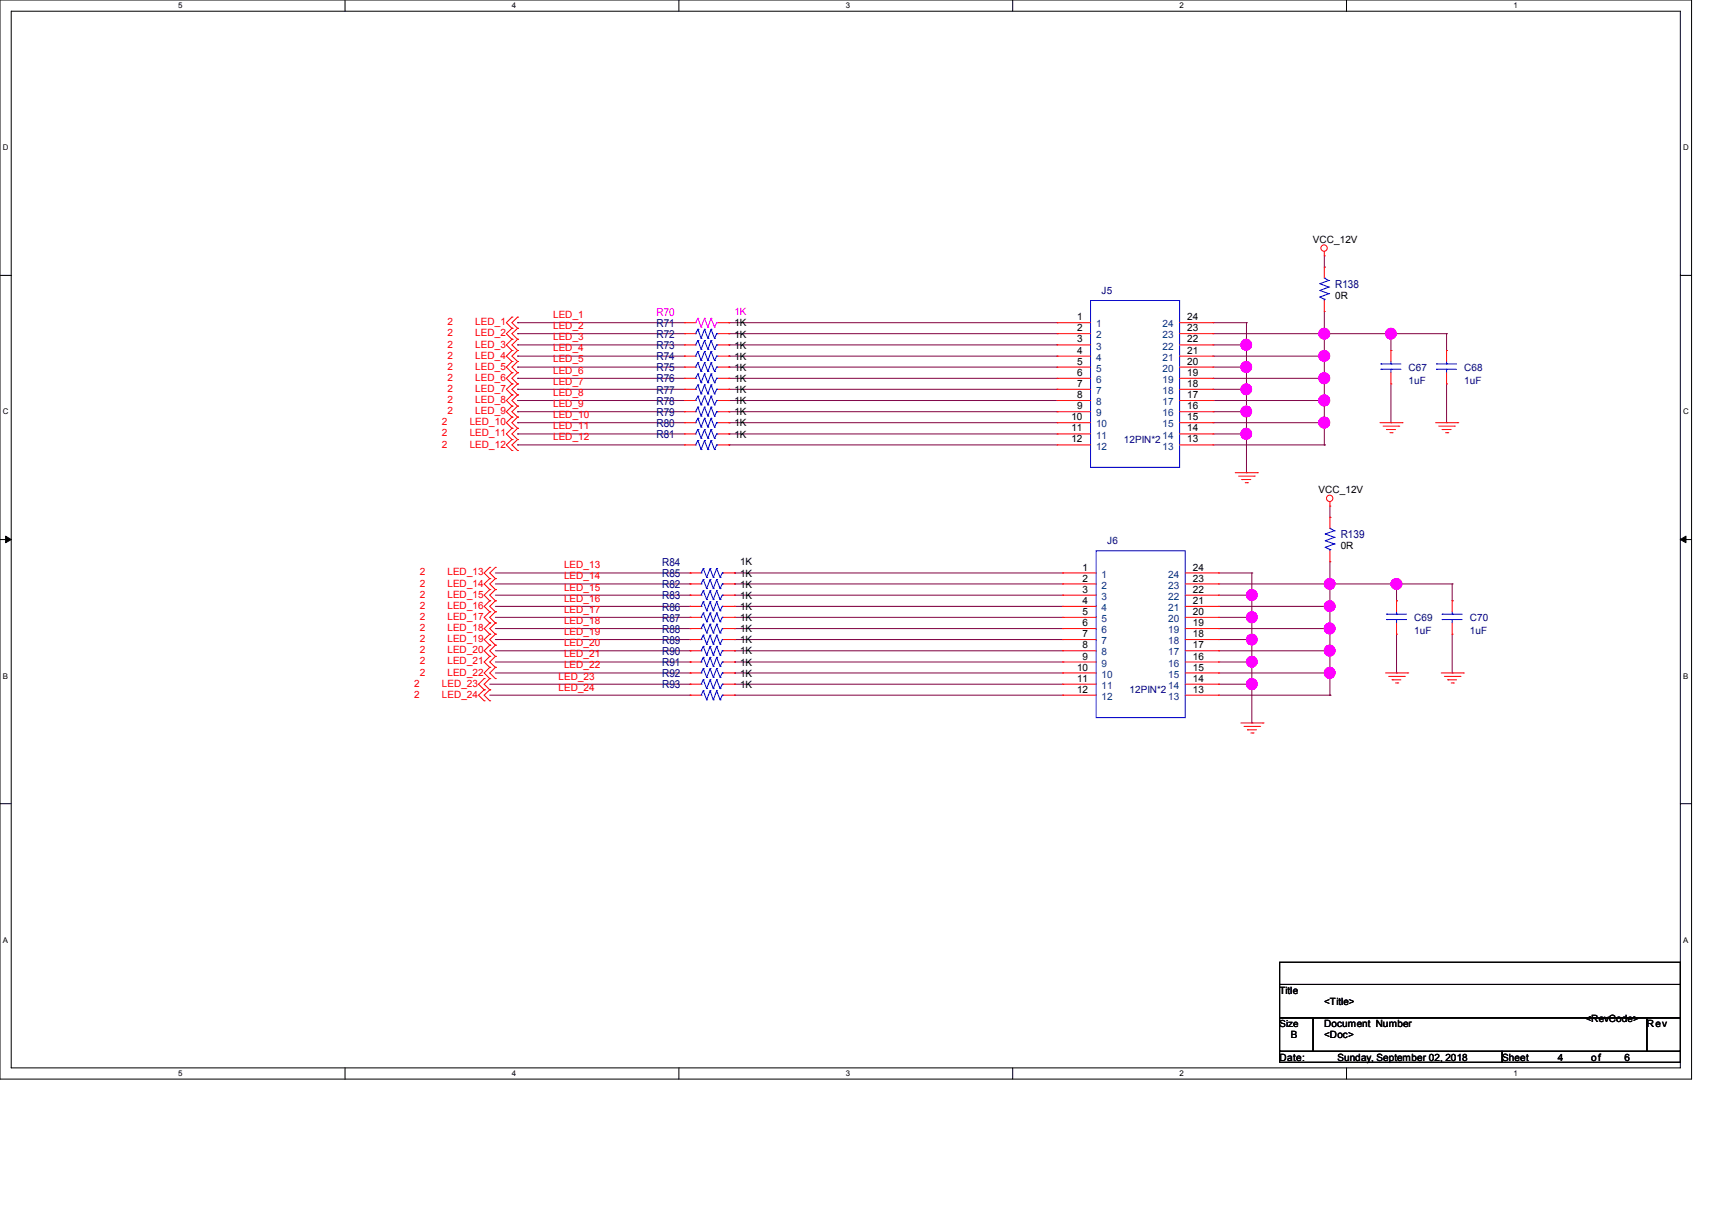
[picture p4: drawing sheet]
<svg xmlns="http://www.w3.org/2000/svg" width="297mm" height="210mm" viewBox="0 0 297 210" stroke-linecap="round" stroke-linejoin="round" font-family="sans-serif">
<path d="M0 0h293.5v187.3h-293.5zM1.9 1.9h289.6v183.4h-289.6z" fill="none" stroke="#000" stroke-width=".17"/>
<g fill="#fff">
<path d="M30.9 .2h.8v1.5h-.8z"/>
<path d="M30.9 185.5h.8v1.6h-.8z"/>
</g>
<path d="M59.9 0v1.9M59.9 185.3v2" fill="none" stroke="#000" stroke-width=".17"/>
<g fill="#fff">
<path d="M88.8 .2h.8v1.5h-.8z"/>
<path d="M88.8 185.5h.8v1.6h-.8z"/>
</g>
<path d="M117.8 0v1.9M117.8 185.3v2" fill="none" stroke="#000" stroke-width=".17"/>
<g fill="#fff">
<path d="M146.7 .2h.8v1.5h-.8z"/>
<path d="M146.7 185.5h.8v1.6h-.8z"/>
</g>
<path d="M175.7 0v1.9M175.7 185.3v2" fill="none" stroke="#000" stroke-width=".17"/>
<g fill="#fff">
<path d="M204.6 .2h.8v1.5h-.8z"/>
<path d="M204.6 185.5h.8v1.6h-.8z"/>
</g>
<path d="M233.6 0v1.9M233.6 185.3v2" fill="none" stroke="#000" stroke-width=".17"/>
<g fill="#fff">
<path d="M262.6 .2h.7v1.5h-.7z"/>
<path d="M262.6 185.5h.7v1.6h-.7z"/>
<path d="M.5 24.8h1v1.6h-1z"/>
<path d="M292 24.8h1v1.6h-1z"/>
<path d="M.5 70.7h1v1.5h-1z"/>
<path d="M292 70.7h1v1.5h-1z"/>
</g>
<path d="M0 47.8h1.9M291.5 47.8h2" fill="none" stroke="#000" stroke-width=".17"/>
<g fill="#fff">
<path d="M.5 116.5h.9v1.6h-.9z"/>
<path d="M292 116.5h.9v1.6h-.9z"/>
</g>
<path d="M0 93.6h1.9M291.5 93.6h2" fill="none" stroke="#000" stroke-width=".17"/>
<path d="M1 93l.9 .6-.9 .6zM291.5 93.6l1-.6v1.2z" fill="#000" stroke="#000" stroke-width=".17"/>
<g fill="#fff">
<path d="M.5 162.4h.9v1.5h-.9z"/>
<path d="M292 162.4h.9v1.5h-.9z"/>
</g>
<path d="M0 139.5h1.9M291.5 139.5h2M222 167h69.5v3.9h-69.5zM222 170.9h69.5v5.8h-69.5zM222 176.7h5.8v5.8h-5.8zM227.8 176.7h57.9v5.8h-57.9zM285.7 176.7h5.8v5.8h-5.8zM222 182.5h38.6v1.9h-38.6zM260.6 182.5h30.9v1.9h-30.9z" fill="none" stroke="#000" stroke-width=".17"/>
<g fill="none" stroke="#800040" stroke-width=".17">
<path d="M89.8 56h.1M89.8 57.9h.1M89.8 59.9h.1M89.8 56h28.9M89.8 57.9h28.9M89.8 59.9h28.9M126.4 56h.1M126.4 57.9h.1M126.4 59.9h.1M126.4 56h57M126.4 57.9h57M126.4 59.9h57"/>
<path d="M210.4 56h5.8M210.4 57.9h40.6M210.4 59.9h5.8M216.2 59.9h.1M216.2 56h.1M216.2 56v26M229.7 46.4h.1M229.7 57.9h.1M229.7 44.4v2M229.7 54.1v23.1M241.3 57.9h.1M241.3 57.9v2.9"/>
<path d="M251 57.9h.1M251 57.9v2.9M89.8 61.8h.1M89.8 63.7h.1M89.8 65.7h.1M89.8 67.6h.1M89.8 69.5h.1M89.8 71.5h.1M89.8 73.4h.1M89.8 75.3h.1M89.8 77.2h.1M89.8 61.8h28.9"/>
<path d="M89.8 63.7h28.9M89.8 65.7h28.9M89.8 67.6h28.9M89.8 69.5h28.9M89.8 71.5h28.9M89.8 73.4h28.9M89.8 75.3h28.9M89.8 77.2h28.9M126.4 61.8h.1M126.4 63.7h.1M126.4 65.7h.1M126.4 67.6h.1"/>
<path d="M126.4 69.5h.1M126.4 71.5h.1M126.4 73.4h.1M126.4 75.3h.1M126.4 77.2h.1M126.4 61.8h57M126.4 63.7h57M126.4 65.7h57M126.4 67.6h57M126.4 69.5h57M126.4 71.5h57M126.4 73.4h57"/>
<path d="M126.4 75.3h57M126.4 77.2h57M210.4 61.8h19.3M210.4 63.7h5.8M210.4 65.7h19.3M210.4 67.6h5.8M210.4 69.5h19.3M210.4 71.5h5.8M210.4 73.4h19.3M210.4 75.3h5.8M210.4 77.2h19.3M216.2 63.7h.1"/>
<path d="M216.2 67.6h.1M216.2 71.5h.1M216.2 75.3h.1M229.7 61.8h.1M229.7 77.2h.1M229.7 73.4h.1M229.7 69.5h.1M229.7 65.7h.1M241.3 60.8h.1M241.3 73.4h.1M241.3 66.6v6.8M251 60.8h.1"/>
<path d="M251 73.4h.1M251 66.6v6.8M85.9 99.4h33.8M119.7 99.4h.1M127.4 99.4h.1M127.4 99.4h57M211.4 99.4h5.8M216.2 82h.1M217.2 99.4h.1M217.2 99.4v26.1M230.7 89.8h.1M230.7 87.8v2"/>
<path d="M230.7 97.5v23.1M85 118.7h34.7M85.9 101.3h33.8M85.9 103.3h33.8M85.9 105.2h33.8M85.9 107.1h33.8M85.9 109.1h33.8M85.9 111h33.8M85.9 112.9h33.8M85.9 114.9h33.8M85.9 116.8h33.8M119.7 101.3h.1"/>
<path d="M119.7 103.3h.1M119.7 105.2h.1M119.7 107.1h.1M119.7 109.1h.1M119.7 111h.1M119.7 112.9h.1M119.7 114.9h.1M119.7 116.8h.1M119.7 118.7h.1M127.4 103.3h.1M127.4 101.3h.1M127.4 111h.1"/>
<path d="M127.4 109.1h.1M127.4 107.1h.1M127.4 105.2h.1M127.4 118.7h.1M127.4 116.8h.1M127.4 114.9h.1M127.4 112.9h.1M127.4 101.3h57M127.4 103.3h57M127.4 105.2h57M127.4 107.1h57M127.4 109.1h57"/>
<path d="M127.4 111h57M127.4 112.9h57M127.4 114.9h57M127.4 116.8h57M127.4 118.7h57M211.4 101.3h40.5M211.4 103.3h5.8M211.4 105.2h19.3M211.4 107.1h5.8M211.4 109.1h19.3M211.4 111h5.8M211.4 112.9h19.3"/>
<path d="M211.4 114.9h5.8M211.4 116.8h19.3M211.4 118.7h5.8M217.2 103.3h.1M217.2 107.1h.1M217.2 111h.1M217.2 114.9h.1M217.2 118.7h.1M230.7 101.3h.1M230.7 105.2h.1M230.7 116.8h.1M230.7 112.9h.1"/>
<path d="M230.7 109.1h.1M242.3 101.3h.1M242.3 104.3h.1M242.3 116.8h.1M242.3 101.3v3M242.3 110.1v6.7M251.9 101.3h.1M251.9 104.3h.1M251.9 116.8h.1M251.9 101.3v3M251.9 110.1v6.7M85 120.6h34.7"/>
<path d="M119.7 120.6h.1M127.4 120.6h.1M127.4 120.6h57M211.4 120.6h19.3M217.2 125.5h.1M230.7 120.6h.1"/>
</g>
<g fill="#f0f" stroke="#f0f" stroke-width=".17">
<circle cx="216.2" cy="59.8" r=".94"/>
<circle cx="216.2" cy="63.7" r=".94"/>
<circle cx="216.2" cy="67.6" r=".93"/>
<circle cx="216.2" cy="71.4" r=".93"/>
<circle cx="216.2" cy="75.3" r=".94"/>
<circle cx="217.2" cy="103.3" r=".94"/>
<circle cx="217.2" cy="107.1" r=".94"/>
<circle cx="217.2" cy="114.9" r=".93"/>
<circle cx="217.2" cy="111" r=".93"/>
<circle cx="217.2" cy="118.7" r=".94"/>
<circle cx="229.7" cy="57.9" r=".94"/>
<circle cx="229.7" cy="73.3" r=".95"/>
<circle cx="229.7" cy="69.5" r=".95"/>
<circle cx="229.7" cy="65.6" r=".95"/>
<circle cx="229.7" cy="61.8" r=".94"/>
<circle cx="241.3" cy="57.9" r=".93"/>
<circle cx="230.7" cy="101.3" r=".93"/>
<circle cx="230.7" cy="116.8" r=".94"/>
<circle cx="230.7" cy="112.9" r=".94"/>
<circle cx="230.7" cy="109.1" r=".94"/>
<circle cx="230.7" cy="105.2" r=".93"/>
<circle cx="242.3" cy="101.4" r=".94"/>
</g>
<g fill="none" stroke="#f00" stroke-width=".17">
<path d="M88.8 57h.1M88.8 55h.1M88.8 58.9h.1M88.8 55l-1 1 1 1M88.8 57l-1 .9 1 1M88.8 58.9l-1 1 1 .9M89.8 57h.1M89.8 55h.1M89.8 58.9h.1M89.8 55l-1 1 1 1M89.8 57l-1 .9 1 1M89.8 58.9l-1 1 1 .9"/>
<path d="M118.7 56h.1M118.7 57.9h.1M118.7 59.9h.1M118.7 56h1.9M118.7 57.9h1.9M118.7 59.9h1.9M124.5 56h1.9M124.5 57.9h1.9M124.5 59.9h1.9M126.4 56h.1M126.4 57.9h.1M126.4 59.9h.1"/>
<path d="M183.4 56h.1M183.4 57.9h.1M183.4 59.9h.1M183.4 56h5.8M183.4 57.9h5.8M183.4 59.9h5.8M204.6 56h5.8M204.6 57.9h5.8M204.6 59.9h5.8M210.4 56h.1M210.4 57.9h.1M210.4 59.9h.1"/>
<path d="M229.7 44.4h.1M229.7 46.4h.1M229.7 54.1h.1M229.7 43.6v.8M229.7 46.4v1.9M229.7 52.2v1.9M88.8 60.8h.1M88.8 62.7h.1M88.8 64.7h.1M88.8 66.6h.1M88.8 68.5h.1M88.8 70.5h.1"/>
<path d="M88.8 72.4h.1M88.8 74.3h.1M88.8 76.3h.1M88.8 78.2h.1M88.8 60.8l-1 1 1 .9M88.8 62.7l-1 1 1 1M88.8 64.7l-1 1 1 .9M88.8 66.6l-1 1 1 .9M88.8 68.5l-1 1 1 1M88.8 70.5l-1 1 1 .9M88.8 72.4l-1 1 1 .9M88.8 74.3l-1 1 1 1"/>
<path d="M88.8 76.3l-1 .9 1 1M89.8 60.8h.1M89.8 62.7h.1M89.8 64.7h.1M89.8 66.6h.1M89.8 68.5h.1M89.8 70.5h.1M89.8 72.4h.1M89.8 74.3h.1M89.8 76.3h.1M89.8 78.2h.1M89.8 60.8l-1 1 1 .9"/>
<path d="M89.8 62.7l-1 1 1 1M89.8 64.7l-1 1 1 .9M89.8 66.6l-1 1 1 .9M89.8 68.5l-1 1 1 1M89.8 70.5l-1 1 1 .9M89.8 72.4l-1 1 1 .9M89.8 74.3l-1 1 1 1M89.8 76.3l-1 .9 1 1M118.7 73.4h.1M118.7 61.8h.1M118.7 75.3h.1M118.7 63.7h.1"/>
<path d="M118.7 77.2h.1M118.7 65.7h.1M118.7 67.6h.1M118.7 69.5h.1M118.7 71.5h.1M118.7 73.4h1.9M118.7 61.8h1.9M118.7 75.3h1.9M118.7 63.7h1.9M118.7 77.2h1.9M118.7 65.7h1.9M118.7 67.6h1.9"/>
<path d="M118.7 69.5h1.9M118.7 71.5h1.9M124.5 73.4h1.9M124.5 61.8h1.9M124.5 75.3h1.9M124.5 63.7h1.9M124.5 77.2h1.9M124.5 65.7h1.9M124.5 67.6h1.9M124.5 69.5h1.9M124.5 71.5h1.9M126.4 73.4h.1"/>
<path d="M126.4 61.8h.1M126.4 75.3h.1M126.4 63.7h.1M126.4 77.2h.1M126.4 65.7h.1M126.4 67.6h.1M126.4 69.5h.1M126.4 71.5h.1M183.4 61.8h.1M183.4 63.7h.1M183.4 65.7h.1M183.4 67.6h.1"/>
<path d="M183.4 69.5h.1M183.4 71.5h.1M183.4 73.4h.1M183.4 75.3h.1M183.4 77.2h.1M183.4 73.4h5.8M183.4 61.8h5.8M183.4 75.3h5.8M183.4 63.7h5.8M183.4 77.2h5.8M183.4 65.7h5.8M183.4 67.6h5.8"/>
<path d="M183.4 69.5h5.8M183.4 71.5h5.8M204.6 73.4h5.8M204.6 61.8h5.8M204.6 75.3h5.8M204.6 63.7h5.8M204.6 77.2h5.8M204.6 65.7h5.8M204.6 67.6h5.8M204.6 69.5h5.8M204.6 71.5h5.8M210.4 61.8h.1"/>
<path d="M210.4 63.7h.1M210.4 65.7h.1M210.4 67.6h.1M210.4 69.5h.1M210.4 71.5h.1M210.4 73.4h.1M210.4 75.3h.1M210.4 77.2h.1M239.4 73.4h3.8M239.9 74h2.8M240.5 74.5h.1M240.5 74.5h1.6"/>
<path d="M241.1 75.1h.4M241.3 60.8h.1M241.3 66.6h.1M241.3 60.8v1.9M241.3 64.7v1.9M241.5 75.1h.1M242.7 74h.1M243.2 73.4h.1M249 73.4h3.9M249.6 74h2.7M250.2 74.5h.1M250.2 74.5h1.6"/>
<path d="M250.8 75.1h.4M251 60.8h.1M251 66.6h.1M251 60.8v1.9M251 64.7v1.9M251.2 75.1h.1M252.3 74h.1M252.9 73.4h.1M85 98.5h.1M85 98.5l-1 .9 1 1M85.9 98.5h.1M85.9 98.5l-.9 .9 .9 1"/>
<path d="M119.7 99.4h.1M119.7 99.4h1.9M125.5 99.4h1.9M127.4 99.4h.1M184.4 99.4h.1M184.4 99.4h5.8M205.6 99.4h5.8M211.4 99.4h.1M214.3 82h3.8M214.9 82.6h2.7M215.4 83.2h.1M215.4 83.2h1.6"/>
<path d="M216 83.8h.4M216.4 83.8h.1M217.6 82.6h.1M218.1 82h.1M230.7 87.8h.1M230.7 89.8h.1M230.7 97.5h.1M230.7 87.1v.7M230.7 89.8v1.9M230.7 95.6v1.9M84 119.7h.1M84 117.8h.1"/>
<path d="M84 117.8l-1 .9 1 1M84 119.7l-1 .9 1 1M85 100.4h.1M85 102.3h.1M85 104.3h.1M85 106.2h.1M85 108.1h.1M85 110.1h.1M85 112h.1M85 113.9h.1M85 115.8h.1M85 117.8h.1"/>
<path d="M85 119.7h.1M85 100.4l-1 .9 1 1M85 102.3l-1 1 1 1M85 104.3l-1 .9 1 1M85 106.2l-1 .9 1 1M85 108.1l-1 1 1 1M85 110.1l-1 .9 1 1M85 112l-1 .9 1 1M85 113.9l-1 1 1 .9M85 115.8l-1 1 1 1M85 117.8l-1 .9 1 1M85 119.7l-1 .9 1 1"/>
<path d="M85.9 100.4h.1M85.9 102.3h.1M85.9 104.3h.1M85.9 106.2h.1M85.9 108.1h.1M85.9 110.1h.1M85.9 112h.1M85.9 113.9h.1M85.9 115.8h.1M85.9 117.8h.1M85.9 100.4l-.9 .9 .9 1M85.9 102.3l-.9 1 .9 1"/>
<path d="M85.9 104.3l-.9 .9 .9 1M85.9 106.2l-.9 .9 .9 1M85.9 108.1l-.9 1 .9 1M85.9 110.1l-.9 .9 .9 1M85.9 112l-.9 .9 .9 1M85.9 113.9l-.9 1 .9 .9M85.9 115.8l-.9 1 .9 1M119.7 114.9h.1M119.7 103.3h.1M119.7 116.8h.1M119.7 105.2h.1M119.7 118.7h.1"/>
<path d="M119.7 107.1h.1M119.7 109.1h.1M119.7 111h.1M119.7 112.9h.1M119.7 101.3h.1M119.7 116.8h1.9M119.7 114.9h1.9M119.7 103.3h1.9M119.7 105.2h1.9M119.7 118.7h1.9M119.7 107.1h1.9M119.7 109.1h1.9"/>
<path d="M119.7 101.3h1.9M119.7 111h1.9M119.7 112.9h1.9M125.5 116.8h1.9M125.5 114.9h1.9M125.5 103.3h1.9M125.5 105.2h1.9M125.5 118.7h1.9M125.5 107.1h1.9M125.5 109.1h1.9M125.5 101.3h1.9M125.5 111h1.9"/>
<path d="M125.5 112.9h1.9M127.4 114.9h.1M127.4 103.3h.1M127.4 116.8h.1M127.4 105.2h.1M127.4 118.7h.1M127.4 107.1h.1M127.4 109.1h.1M127.4 111h.1M127.4 112.9h.1M127.4 101.3h.1M184.4 101.3h.1"/>
<path d="M184.4 103.3h.1M184.4 105.2h.1M184.4 107.1h.1M184.4 109.1h.1M184.4 111h.1M184.4 112.9h.1M184.4 114.9h.1M184.4 116.8h.1M184.4 118.7h.1M184.4 116.8h5.8M184.4 114.9h5.8M184.4 103.3h5.8"/>
<path d="M184.4 105.2h5.8M184.4 118.7h5.8M184.4 107.1h5.8M184.4 109.1h5.8M184.4 101.3h5.8M184.4 111h5.8M184.4 112.9h5.8M205.6 116.8h5.8M205.6 114.9h5.8M205.6 103.3h5.8M205.6 105.2h5.8M205.6 118.7h5.8"/>
<path d="M205.6 107.1h5.8M205.6 109.1h5.8M205.6 101.3h5.8M205.6 111h5.8M205.6 112.9h5.8M211.4 101.3h.1M211.4 103.3h.1M211.4 105.2h.1M211.4 107.1h.1M211.4 109.1h.1M211.4 111h.1M211.4 112.9h.1"/>
<path d="M211.4 114.9h.1M211.4 116.8h.1M211.4 118.7h.1M240.4 116.8h3.8M240.9 117.4h2.7M241.5 118h.1M241.5 118h1.5M242.1 118.5h.4M242.3 104.3h.1M242.3 110.1h.1M242.3 104.3v1.9M242.3 108.1v2"/>
<path d="M242.5 118.5h.1M243.6 117.4h.1M244.2 116.8h.1M250 116.8h3.9M250.6 117.4h2.7M251.2 118h.1M251.2 118h1.5M251.8 118.5h.3M251.9 104.3h.1M251.9 110.1h.1M251.9 104.3v1.9M251.9 108.1v2"/>
<path d="M252.1 118.5h.1M253.3 117.4h.1M253.9 116.8h.1M84 121.6h.1M85 121.6h.1M119.7 120.6h.1M119.7 120.6h1.9M125.5 120.6h1.9M127.4 120.6h.1M184.4 120.6h.1M184.4 120.6h5.8M205.6 120.6h5.8"/>
<path d="M211.4 120.6h.1M215.3 125.5h3.8M215.8 126.1h2.7M216.4 126.7h.1M216.4 126.7h1.6M217 127.2h.4M217.4 127.2h.1M218.5 126.1h.1M219.1 125.5h.1"/>
<circle cx="229.7" cy="43.1" r=".55"/>
<circle cx="230.7" cy="86.5" r=".55"/>
</g>
<g fill="none" stroke="#00f" stroke-width=".17">
<path d="M120.6 57.9h.1M120.6 59.9h.1M121.1 57.1h.1M121.1 59.1h.1M121.1 57.1l.5 1.6M121.1 57.1l-.5 .8M121.1 59.1l.5 1.5M121.1 59.1l-.5 .8M121.6 58.7h.1M122.2 57.1h.1M122.2 59.1h.1M122.2 57.1l.6 1.6"/>
<path d="M122.2 57.1l-.6 1.6M122.2 59.1l.6 1.5M122.2 59.1l-.6 1.5M122.8 58.7h.1M123.4 57.1h.1M123.4 59.1h.1M123.4 57.1l.6 1.6M123.4 57.1l-.6 1.6M123.4 59.1l.6 1.5M123.4 59.1l-.6 1.5M124 58.7h.1M124.3 57.9h.1"/>
<path d="M124.3 59.9h.1M124.3 57.9l-.3 .8M124.3 57.9h.2M124.3 59.9l-.3 .7M124.3 59.9h.2M189.2 52.2h15.4v28.9h-15.4zM229 51.6h.1M229 50.4h.1M229 49.2h.1M229 51.6l.7 .3M229 50.4l1.5 .6M229 49.2l1.5 .6"/>
<path d="M229.7 48.3h.1M229.7 51.9h.1M229.7 48.3l.8 .4M229.7 51.9v.3M230.5 51h.1M230.5 49.8h.1M230.5 48.7h.1M230.5 51l-1.5 .6M230.5 49.8l-1.5 .6M230.5 48.7l-1.5 .5M120.6 73.4h.1M120.6 61.8h.1"/>
<path d="M120.6 75.3h.1M120.6 63.7h.1M120.6 77.2h.1M120.6 65.7h.1M120.6 67.6h.1M120.6 69.5h.1M120.6 71.5h.1M121.1 72.6h.1M121.1 61h.1M121.1 74.5h.1M121.1 62.9h.1M121.1 76.5h.1"/>
<path d="M121.1 64.9h.1M121.1 66.8h.1M121.1 68.7h.1M121.1 70.7h.1M121.1 72.6l.5 1.5M121.1 72.6l-.5 .8M121.1 61l.5 1.6M121.1 61l-.5 .8M121.1 74.5l.5 1.6M121.1 74.5l-.5 .8M121.1 62.9l.5 1.6M121.1 62.9l-.5 .8"/>
<path d="M121.1 76.5l.5 1.5M121.1 76.5l-.5 .7M121.1 64.9l.5 1.5M121.1 64.9l-.5 .8M121.1 66.8l.5 1.6M121.1 66.8l-.5 .8M121.1 68.7l.5 1.6M121.1 68.7l-.5 .8M121.1 70.7l.5 1.5M121.1 70.7l-.5 .8M121.6 74.1h.1M121.6 62.6h.1"/>
<path d="M121.6 76.1h.1M121.6 64.5h.1M121.6 78h.1M121.6 66.4h.1M121.6 68.4h.1M121.6 70.3h.1M121.6 72.2h.1M121.6 60.6h.1M122.2 72.6h.1M122.2 61h.1M122.2 74.5h.1M122.2 62.9h.1"/>
<path d="M122.2 76.5h.1M122.2 64.9h.1M122.2 66.8h.1M122.2 68.7h.1M122.2 70.7h.1M122.2 72.6l.6 1.5M122.2 72.6l-.6 1.5M122.2 61l.6 1.6M122.2 61l-.6 1.6M122.2 74.5l.6 1.6M122.2 74.5l-.6 1.6M122.2 62.9l.6 1.6"/>
<path d="M122.2 62.9l-.6 1.6M122.2 76.5l.6 1.5M122.2 76.5l-.6 1.5M122.2 64.9l.6 1.5M122.2 64.9l-.6 1.5M122.2 66.8l.6 1.6M122.2 66.8l-.6 1.6M122.2 68.7l.6 1.6M122.2 68.7l-.6 1.6M122.2 70.7l.6 1.5M122.2 70.7l-.6 1.5M122.8 74.1h.1"/>
<path d="M122.8 62.6h.1M122.8 76.1h.1M122.8 64.5h.1M122.8 78h.1M122.8 66.4h.1M122.8 68.4h.1M122.8 70.3h.1M122.8 72.2h.1M122.8 60.6h.1M123.4 72.6h.1M123.4 61h.1M123.4 74.5h.1"/>
<path d="M123.4 62.9h.1M123.4 76.5h.1M123.4 64.9h.1M123.4 66.8h.1M123.4 68.7h.1M123.4 70.7h.1M123.4 72.6l.6 1.5M123.4 72.6l-.6 1.5M123.4 61l.6 1.6M123.4 61l-.6 1.6M123.4 74.5l.6 1.6M123.4 74.5l-.6 1.6"/>
<path d="M123.4 62.9l.6 1.6M123.4 62.9l-.6 1.6M123.4 76.5l.6 1.5M123.4 76.5l-.6 1.5M123.4 64.9l.6 1.5M123.4 64.9l-.6 1.5M123.4 66.8l.6 1.6M123.4 66.8l-.6 1.6M123.4 68.7l.6 1.6M123.4 68.7l-.6 1.6M123.4 70.7l.6 1.5M123.4 70.7l-.6 1.5"/>
<path d="M124 74.1h.1M124 62.6h.1M124 76.1h.1M124 64.5h.1M124 78h.1M124 66.4h.1M124 68.4h.1M124 70.3h.1M124 72.2h.1M124 60.6h.1M124.3 73.4h.1M124.3 61.8h.1"/>
<path d="M124.3 75.3h.1M124.3 63.7h.1M124.3 77.2h.1M124.3 65.7h.1M124.3 67.6h.1M124.3 69.5h.1M124.3 71.5h.1M124.3 73.4l-.3 .7M124.3 73.4h.2M124.3 61.8l-.3 .8M124.3 61.8h.2M124.3 75.3l-.3 .8"/>
<path d="M124.3 75.3h.2M124.3 63.7l-.3 .8M124.3 63.7h.2M124.3 77.2l-.3 .8M124.3 77.2h.2M124.3 65.7l-.3 .7M124.3 65.7h.2M124.3 67.6l-.3 .8M124.3 67.6h.2M124.3 69.5l-.3 .8M124.3 69.5h.2M124.3 71.5l-.3 .7"/>
<path d="M124.3 71.5h.2M239.6 64.1h.1M239.6 63.2h.1M239.6 64.1h3.4M239.6 63.2h3.4M241.3 63.2h.1M241.3 64.1h.1M241.3 62.7v.5M241.3 64.1v.6M249.2 64.1h.1M249.2 63.2h.1M249.2 64.1h3.5"/>
<path d="M249.2 63.2h3.5M251 63.2h.1M251 64.1h.1M251 62.7v.5M251 64.1v.6M121.6 99.4h.1M122 98.7h.1M122 98.7l.6 1.5M122 98.7l-.4 .7M123.2 98.7h.1M123.2 98.7l.5 1.5M123.2 98.7l-.6 1.5"/>
<path d="M124.3 98.7h.1M124.3 98.7l.6 1.5M124.3 98.7l-.6 1.5M125.3 99.4h.1M125.3 99.4l-.4 .8M125.3 99.4h.2M190.2 95.6h15.4v28.9h-15.4zM229.9 95h.1M229.9 93.9h.1M229.9 92.7h.1M229.9 95l.8 .4M229.9 93.9l1.6 .5"/>
<path d="M229.9 92.7l1.6 .6M230.7 91.7h.1M230.7 95.4h.1M230.7 91.7l.8 .4M230.7 95.4v.2M231.5 94.4h.1M231.5 93.3h.1M231.5 92.1h.1M231.5 94.4l-1.6 .6M231.5 93.3l-1.6 .6M231.5 92.1l-1.6 .6M121.6 114.9h.1"/>
<path d="M121.6 103.3h.1M121.6 116.8h.1M121.6 105.2h.1M121.6 118.7h.1M121.6 107.1h.1M121.6 109.1h.1M121.6 111h.1M121.6 112.9h.1M121.6 101.3h.1M122 114.1h.1M122 102.5h.1M122 116h.1"/>
<path d="M122 104.4h.1M122 118h.1M122 106.4h.1M122 119.9h.1M122 108.3h.1M122 110.2h.1M122 112.2h.1M122 100.6h.1M122 114.1l.6 1.6M122 114.1l-.4 .8M122 102.5l.6 1.6M122 102.5l-.4 .8"/>
<path d="M122 116l.6 1.6M122 116l-.4 .8M122 104.4l.6 1.6M122 104.4l-.4 .8M122 118l.6 1.5M122 118l-.4 .7M122 106.4l.6 1.5M122 106.4l-.4 .7M122 119.9l.6 1.6M122 119.9l-.4 .7M122 108.3l.6 1.6M122 108.3l-.4 .8"/>
<path d="M122 110.2l.6 1.6M122 110.2l-.4 .8M122 112.2l.6 1.5M122 112.2l-.4 .7M122 100.6l.6 1.6M122 100.6l-.4 .7M122.6 115.7h.1M122.6 104.1h.1M122.6 117.6h.1M122.6 106h.1M122.6 119.5h.1M122.6 107.9h.1"/>
<path d="M122.6 109.9h.1M122.6 111.8h.1M122.6 100.2h.1M122.6 113.7h.1M122.6 102.2h.1M123.2 114.1h.1M123.2 102.5h.1M123.2 116h.1M123.2 104.4h.1M123.2 118h.1M123.2 106.4h.1M123.2 119.9h.1"/>
<path d="M123.2 108.3h.1M123.2 110.2h.1M123.2 112.2h.1M123.2 100.6h.1M123.2 114.1l.5 1.6M123.2 114.1l-.6 1.6M123.2 102.5l.5 1.6M123.2 102.5l-.6 1.6M123.2 116l.5 1.6M123.2 116l-.6 1.6M123.2 104.4l.5 1.6M123.2 104.4l-.6 1.6"/>
<path d="M123.2 118l.5 1.5M123.2 118l-.6 1.5M123.2 106.4l.5 1.5M123.2 106.4l-.6 1.5M123.2 119.9l.5 1.6M123.2 119.9l-.6 1.6M123.2 108.3l.5 1.6M123.2 108.3l-.6 1.6M123.2 110.2l.5 1.6M123.2 110.2l-.6 1.6M123.2 112.2l.5 1.5M123.2 112.2l-.6 1.5"/>
<path d="M123.2 100.6l.5 1.6M123.2 100.6l-.6 1.6M123.7 115.7h.1M123.7 104.1h.1M123.7 117.6h.1M123.7 106h.1M123.7 119.5h.1M123.7 107.9h.1M123.7 109.9h.1M123.7 111.8h.1M123.7 100.2h.1M123.7 113.7h.1"/>
<path d="M123.7 102.2h.1M124.3 114.1h.1M124.3 102.5h.1M124.3 116h.1M124.3 104.4h.1M124.3 118h.1M124.3 106.4h.1M124.3 119.9h.1M124.3 108.3h.1M124.3 110.2h.1M124.3 112.2h.1M124.3 100.6h.1"/>
<path d="M124.3 114.1l.6 1.6M124.3 114.1l-.6 1.6M124.3 102.5l.6 1.6M124.3 102.5l-.6 1.6M124.3 116l.6 1.6M124.3 116l-.6 1.6M124.3 104.4l.6 1.6M124.3 104.4l-.6 1.6M124.3 118l.6 1.5M124.3 118l-.6 1.5M124.3 106.4l.6 1.5M124.3 106.4l-.6 1.5"/>
<path d="M124.3 119.9l.6 1.6M124.3 119.9l-.6 1.6M124.3 108.3l.6 1.6M124.3 108.3l-.6 1.6M124.3 110.2l.6 1.6M124.3 110.2l-.6 1.6M124.3 112.2l.6 1.5M124.3 112.2l-.6 1.5M124.3 100.6l.6 1.6M124.3 100.6l-.6 1.6M124.9 115.7h.1M124.9 104.1h.1"/>
<path d="M124.9 117.6h.1M124.9 106h.1M124.9 119.5h.1M124.9 107.9h.1M124.9 109.9h.1M124.9 111.8h.1M124.9 100.2h.1M124.9 113.7h.1M124.9 102.2h.1M125.3 114.9h.1M125.3 103.3h.1M125.3 116.8h.1"/>
<path d="M125.3 105.2h.1M125.3 118.7h.1M125.3 107.1h.1M125.3 109.1h.1M125.3 111h.1M125.3 112.9h.1M125.3 101.3h.1M125.3 114.9l-.4 .8M125.3 114.9h.2M125.3 103.3l-.4 .8M125.3 103.3h.2M125.3 116.8l-.4 .8"/>
<path d="M125.3 116.8h.2M125.3 105.2l-.4 .8M125.3 105.2h.2M125.3 118.7l-.4 .8M125.3 118.7h.2M125.3 107.1l-.4 .8M125.3 107.1h.2M125.3 109.1l-.4 .8M125.3 109.1h.2M125.3 111l-.4 .8M125.3 111h.2M125.3 112.9l-.4 .8"/>
<path d="M125.3 112.9h.2M125.3 101.3l-.4 .9M125.3 101.3h.2M240.5 107.5h.1M240.5 106.6h.1M240.5 107.5h3.5M240.5 106.6h3.5M242.3 106.6h.1M242.3 107.5h.1M242.3 106.2v.4M242.3 107.5v.6M250.2 107.5h.1"/>
<path d="M250.2 106.6h.1M250.2 107.5h3.5M250.2 106.6h3.5M251.9 106.6h.1M251.9 107.5h.1M251.9 106.2v.4M251.9 107.5v.6M121.6 120.6h.1M122.6 121.5h.1M123.7 121.5h.1M124.9 121.5h.1M125.3 120.6h.1"/>
<path d="M125.3 120.6l-.4 .9M125.3 120.6h.2"/>
</g>
<g fill="none" stroke="#f0f" stroke-width=".17">
<path d="M120.6 56h.1M121.1 55.2h.1M121.1 55.2l.5 1.6M121.1 55.2l-.5 .8M121.6 56.8h.1M122.2 55.2h.1M122.2 55.2l.6 1.6M122.2 55.2l-.6 1.6M122.8 56.8h.1M123.4 55.2h.1M123.4 55.2l.6 1.6M123.4 55.2l-.6 1.6"/>
<path d="M124 56.8h.1M124.3 56h.1M124.3 56l-.3 .8M124.3 56h.2"/>
</g>
<g font-size="1.9" fill="#000080">
<text x="231.6" y="50">R138</text>
<text x="113.9" y="56.7">R71</text>
<text x="113.9" y="58.7">R72</text>
<text x="113.9" y="60.6">R73</text>
<text x="113.9" y="62.5">R74</text>
<text x="113.9" y="64.4">R75</text>
<text x="113.9" y="66.4">R76</text>
<text x="113.9" y="68.3">R77</text>
<text x="113.9" y="70.2">R78</text>
<text x="113.9" y="72.2">R79</text>
<text x="113.9" y="74.1">R80</text>
<text x="113.9" y="76">R81</text>
<text x="232.6" y="93.4">R139</text>
<text x="114.9" y="98.2">R84</text>
<text x="114.9" y="100.2">R85</text>
<text x="114.9" y="102.1">R82</text>
<text x="114.9" y="104">R83</text>
<text x="114.9" y="106">R86</text>
<text x="114.9" y="107.9">R87</text>
<text x="114.9" y="113.7">R90</text>
<text x="114.9" y="109.8">R88</text>
<text x="114.9" y="111.8">R89</text>
<text x="114.9" y="115.6">R91</text>
<text x="114.9" y="117.5">R92</text>
<text x="114.9" y="119.5">R93</text>
</g>
<text font-size="1.9" fill="#f0f" x="113.9" y="54.8">R70</text>
<g font-size="1.7">
<text x="227.8" y="42.2">VCC_12V</text>
<text x="231.6" y="51.8">0R</text>
<text x="127.4" y="56.6">1K</text>
<text x="127.4" y="58.6">1K</text>
<text x="186.8" y="55.6">1</text>
<text x="186.8" y="57.5">2</text>
<text x="186.8" y="59.4">3</text>
<text x="206" y="55.6">24</text>
<text x="206" y="57.5">23</text>
<text x="206" y="59.4">22</text>
<text x="127.4" y="60.5">1K</text>
<text x="127.4" y="62.4">1K</text>
<text x="127.4" y="64.3">1K</text>
<text x="186.8" y="61.4">4</text>
<text x="186.8" y="63.3">5</text>
<text x="186.8" y="65.2">6</text>
<text x="206" y="61.4">21</text>
<text x="206" y="63.3">20</text>
<text x="206" y="65.2">19</text>
<text x="127.4" y="66.3">1K</text>
<text x="127.4" y="68.2">1K</text>
<text x="127.4" y="70.1">1K</text>
<text x="186.8" y="67.1">7</text>
<text x="186.8" y="69.1">8</text>
<text x="186.8" y="71">9</text>
<text x="206" y="67.1">18</text>
<text x="206" y="69.1">17</text>
<text x="206" y="71">16</text>
<text x="127.4" y="72.1">1K</text>
<text x="127.4" y="74">1K</text>
<text x="127.4" y="75.9">1K</text>
<text x="185.9" y="72.9">10</text>
<text x="185.9" y="74.9">11</text>
<text x="185.9" y="76.8">12</text>
<text x="206" y="72.9">15</text>
<text x="206" y="74.9">14</text>
<text x="206" y="76.8">13</text>
<text x="228.7" y="85.6">VCC_12V</text>
<text x="232.6" y="95.2">0R</text>
<text x="128.4" y="98.1">1K</text>
<text x="128.4" y="100.1">1K</text>
<text x="187.8" y="99">1</text>
<text x="187.8" y="100.9">2</text>
<text x="206.9" y="99">24</text>
<text x="206.9" y="100.9">23</text>
<text x="128.4" y="102">1K</text>
<text x="128.4" y="103.9">1K</text>
<text x="128.4" y="105.9">1K</text>
<text x="128.4" y="107.8">1K</text>
<text x="187.8" y="102.9">3</text>
<text x="187.8" y="104.8">4</text>
<text x="187.8" y="106.7">5</text>
<text x="206.9" y="102.9">22</text>
<text x="206.9" y="104.8">21</text>
<text x="206.9" y="106.7">20</text>
<text x="128.4" y="113.6">1K</text>
<text x="128.4" y="109.7">1K</text>
<text x="128.4" y="111.7">1K</text>
<text x="187.8" y="108.7">6</text>
<text x="187.8" y="110.6">7</text>
<text x="187.8" y="112.5">8</text>
<text x="206.9" y="108.7">19</text>
<text x="206.9" y="110.6">18</text>
<text x="206.9" y="112.5">17</text>
<text x="128.4" y="115.5">1K</text>
<text x="128.4" y="117.4">1K</text>
<text x="128.4" y="119.4">1K</text>
<text x="186.8" y="116.4">10</text>
<text x="186.8" y="118.3">11</text>
<text x="187.8" y="114.5">9</text>
<text x="206.9" y="114.5">16</text>
<text x="206.9" y="116.4">15</text>
<text x="206.9" y="118.3">14</text>
<text x="186.8" y="120.2">12</text>
<text x="206.9" y="120.2">13</text>
<text x="222" y="172.5">Title</text>
<text x="222" y="178.2">Size</text>
<text x="229.7" y="174.4">&lt;Title&gt;</text>
<text x="229.7" y="178.3">Document Number</text>
<text x="275.1" y="177.3">&lt;RevCode&gt;</text>
<text x="285.7" y="178.3">Rev</text>
<text x="222" y="184.1">Date:</text>
<text x="223.9" y="180.2">B</text>
<text x="229.7" y="180.2">&lt;Doc&gt;</text>
<text x="232.1" y="184.1">Sunday, September 02, 2018</text>
<text x="260.6" y="184.1">Sheet</text>
<text x="270.2" y="184.1">4</text>
<text x="276.1" y="184.1">of</text>
<text x="281.8" y="184.1">6</text>
</g>
<g font-size="1.7" fill="#000080">
<text x="191.1" y="51.1">J5</text>
<text x="244.4" y="64.3">C67</text>
<text x="254" y="64.3">C68</text>
<text x="244.4" y="66.7">1uF</text>
<text x="254" y="66.7">1uF</text>
<text x="195" y="76.9">12PIN*2</text>
<text x="192.1" y="94.5">J6</text>
<text x="245.3" y="107.8">C69</text>
<text x="255" y="107.8">C70</text>
<text x="245.3" y="110.1">1uF</text>
<text x="255" y="110.1">1uF</text>
<text x="195.9" y="120.4">12PIN*2</text>
</g>
<g font-size="1.7" fill="#f00">
<text x="77.6" y="56.4">2</text>
<text x="77.6" y="58.4">2</text>
<text x="82.5" y="56.4">LED_1</text>
<text x="82.5" y="58.4">LED_2</text>
<text x="96" y="55.2">LED_1</text>
<text x="96" y="57.1">LED_2</text>
<text x="96" y="59.1">LED_3</text>
<text x="77.6" y="60.3">2</text>
<text x="77.6" y="62.2">2</text>
<text x="77.6" y="64.2">2</text>
<text x="82.5" y="60.3">LED_3</text>
<text x="82.5" y="62.2">LED_4</text>
<text x="82.5" y="64.2">LED_5</text>
<text x="96" y="61">LED_4</text>
<text x="96" y="62.9">LED_5</text>
<text x="96" y="64.9">LED_6</text>
<text x="77.6" y="66.1">2</text>
<text x="77.6" y="68">2</text>
<text x="77.6" y="70">2</text>
<text x="77.6" y="71.9">2</text>
<text x="82.5" y="66.1">LED_6</text>
<text x="82.5" y="68">LED_7</text>
<text x="82.5" y="70">LED_8</text>
<text x="82.5" y="71.9">LED_9</text>
<text x="96" y="66.8">LED_7</text>
<text x="96" y="68.7">LED_8</text>
<text x="96" y="70.7">LED_9</text>
<text x="76.7" y="73.8">2</text>
<text x="76.7" y="75.7">2</text>
<text x="76.7" y="77.7">2</text>
<text x="81.5" y="73.8">LED_10</text>
<text x="81.5" y="75.7">LED_11</text>
<text x="81.5" y="77.7">LED_12</text>
<text x="96" y="72.6">LED_10</text>
<text x="96" y="74.5">LED_11</text>
<text x="96" y="76.4">LED_12</text>
<text x="72.8" y="99.9">2</text>
<text x="72.8" y="101.8">2</text>
<text x="77.6" y="99.9">LED_13</text>
<text x="77.6" y="101.8">LED_14</text>
<text x="97.9" y="98.6">LED_13</text>
<text x="97.9" y="100.5">LED_14</text>
<text x="72.8" y="103.8">2</text>
<text x="72.8" y="105.7">2</text>
<text x="72.8" y="107.6">2</text>
<text x="77.6" y="103.8">LED_15</text>
<text x="77.6" y="105.7">LED_16</text>
<text x="77.6" y="107.6">LED_17</text>
<text x="97.9" y="102.5">LED_15</text>
<text x="97.9" y="104.4">LED_16</text>
<text x="97.9" y="106.3">LED_17</text>
<text x="72.8" y="109.5">2</text>
<text x="72.8" y="111.5">2</text>
<text x="72.8" y="113.4">2</text>
<text x="77.6" y="109.5">LED_18</text>
<text x="77.6" y="111.5">LED_19</text>
<text x="77.6" y="113.4">LED_20</text>
<text x="97.9" y="108.3">LED_18</text>
<text x="97.9" y="110.2">LED_19</text>
<text x="97.9" y="112.1">LED_20</text>
<text x="71.8" y="119.2">2</text>
<text x="72.8" y="115.3">2</text>
<text x="72.8" y="117.3">2</text>
<text x="76.7" y="119.2">LED_23</text>
<text x="77.6" y="115.3">LED_21</text>
<text x="77.6" y="117.3">LED_22</text>
<text x="96.9" y="117.9">LED_23</text>
<text x="96.9" y="119.8">LED_24</text>
<text x="97.9" y="114.1">LED_21</text>
<text x="97.9" y="116">LED_22</text>
<text x="71.8" y="121.1">2</text>
<text x="76.7" y="121.1">LED_24</text>
</g>
<text font-size="1.7" fill="#f0f" x="127.4" y="54.7">1K</text>
<g font-size="1.7" fill="#004080">
<text x="190.1" y="56.8">1</text>
<text x="190.1" y="58.7">2</text>
<text x="201.7" y="56.8">24</text>
<text x="201.7" y="58.7">23</text>
<text x="190.1" y="60.7">3</text>
<text x="190.1" y="62.6">4</text>
<text x="190.1" y="64.5">5</text>
<text x="201.7" y="60.7">22</text>
<text x="201.7" y="62.6">21</text>
<text x="201.7" y="64.5">20</text>
<text x="190.1" y="66.5">6</text>
<text x="190.1" y="68.4">7</text>
<text x="190.1" y="70.3">8</text>
<text x="201.7" y="66.5">19</text>
<text x="201.7" y="68.4">18</text>
<text x="201.7" y="70.3">17</text>
<text x="190.1" y="72.3">9</text>
<text x="190.1" y="74.2">10</text>
<text x="190.1" y="76.1">11</text>
<text x="201.7" y="72.3">16</text>
<text x="201.7" y="74.2">15</text>
<text x="201.7" y="76.1">14</text>
<text x="190.1" y="78">12</text>
<text x="201.7" y="78">13</text>
<text x="191.1" y="100.2">1</text>
<text x="202.7" y="100.2">24</text>
<text x="191.1" y="102.2">2</text>
<text x="191.1" y="104.1">3</text>
<text x="191.1" y="106">4</text>
<text x="191.1" y="107.9">5</text>
<text x="202.7" y="102.2">23</text>
<text x="202.7" y="104.1">22</text>
<text x="202.7" y="106">21</text>
<text x="202.7" y="107.9">20</text>
<text x="191.1" y="109.9">6</text>
<text x="191.1" y="111.8">7</text>
<text x="191.1" y="113.8">8</text>
<text x="202.7" y="109.9">19</text>
<text x="202.7" y="111.8">18</text>
<text x="202.7" y="113.8">17</text>
<text x="191.1" y="115.7">9</text>
<text x="191.1" y="117.6">10</text>
<text x="191.1" y="119.5">11</text>
<text x="202.7" y="115.7">16</text>
<text x="202.7" y="117.6">15</text>
<text x="202.7" y="119.5">14</text>
<text x="191.1" y="121.5">12</text>
<text x="202.7" y="121.5">13</text>
</g>
<g font-size="1.4">
<text x="30.9" y="1.4">5</text>
<text x="88.8" y="1.4">4</text>
<text x="146.7" y="1.4">3</text>
<text x="204.6" y="1.4">2</text>
<text x="262.6" y="1.4">1</text>
<text x=".5" y="26.1">D</text>
<text x="292" y="26.1">D</text>
<text x=".5" y="71.9">C</text>
<text x="292" y="71.9">C</text>
<text x=".5" y="117.8">B</text>
<text x="292" y="117.8">B</text>
<text x=".5" y="163.6">A</text>
<text x="292" y="163.6">A</text>
<text x="30.9" y="186.8">5</text>
<text x="88.8" y="186.8">4</text>
<text x="146.7" y="186.8">3</text>
<text x="204.6" y="186.8">2</text>
<text x="262.6" y="186.8">1</text>
</g>
</svg>
